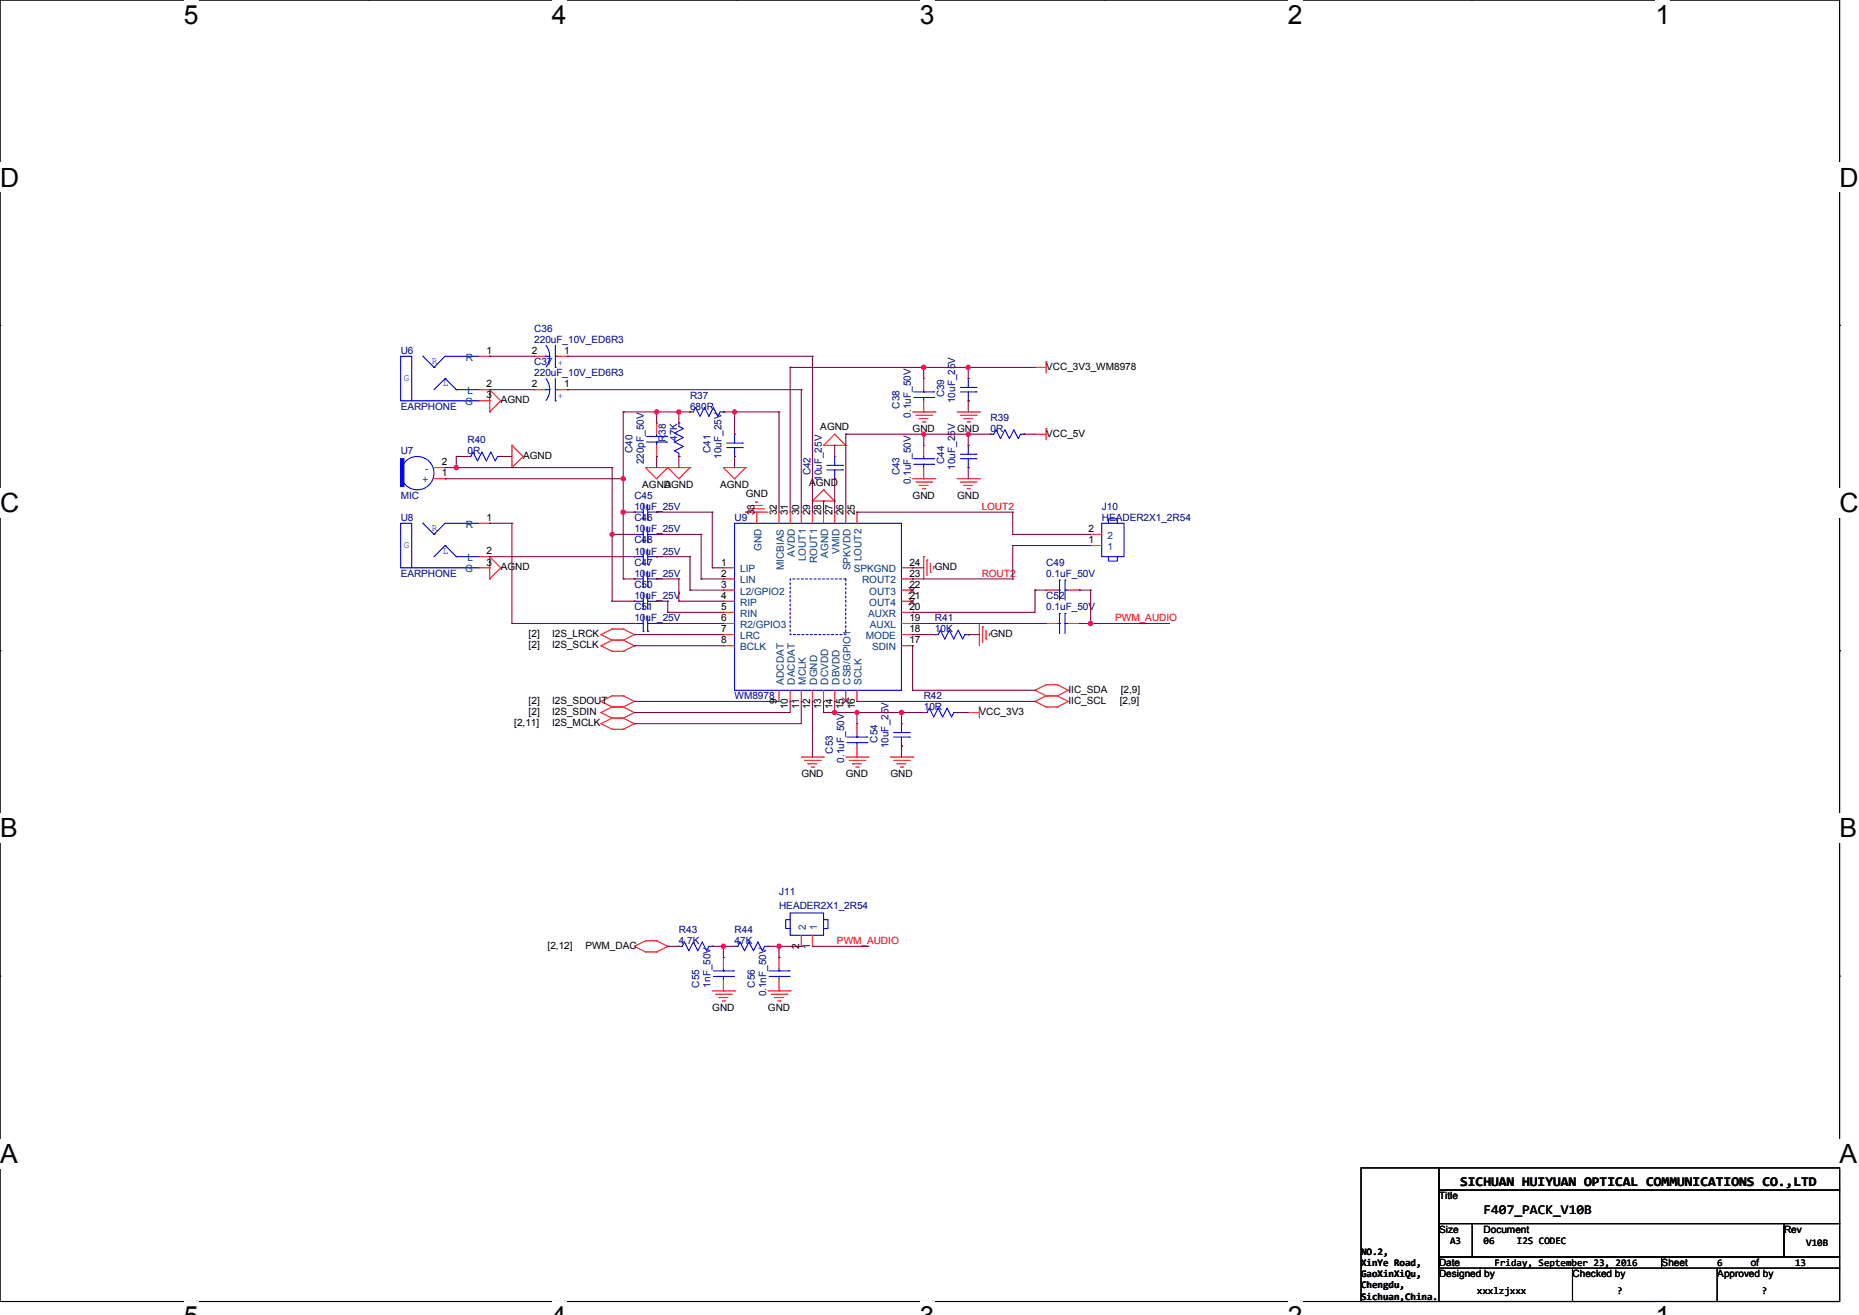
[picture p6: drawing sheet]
<svg xmlns="http://www.w3.org/2000/svg" width="297mm" height="210mm" viewBox="0 0 297 210" stroke-linecap="round" stroke-linejoin="round" font-family="sans-serif">
<path d="M0 0h293.9v207.8h-293.9z" fill="none" stroke="#000" stroke-width=".17"/>
<g fill="#fff">
<path d="M29.4 0h2.3v4.7h-2.3z"/>
<path d="M29.4 207.8h2.3v2.2h-2.3z"/>
</g>
<path d="M58.8 0h.1M58.8 207.8h.1" fill="none" stroke="#000" stroke-width=".17"/>
<g fill="#fff">
<path d="M88.2 0h2.3v4.7h-2.3z"/>
<path d="M88.2 207.8h2.3v2.2h-2.3z"/>
</g>
<path d="M117.6 0h.1M117.6 207.8h.1" fill="none" stroke="#000" stroke-width=".17"/>
<g fill="#fff">
<path d="M146.9 0h2.4v4.7h-2.4z"/>
<path d="M146.9 207.8h2.4v2.2h-2.4z"/>
</g>
<path d="M176.3 0h.1M176.3 207.8h.1" fill="none" stroke="#000" stroke-width=".17"/>
<g fill="#fff">
<path d="M205.7 0h2.4v4.7h-2.4z"/>
<path d="M205.7 207.8h2.4v2.2h-2.4z"/>
</g>
<path d="M235.1 0h.1M235.1 207.8h.1" fill="none" stroke="#000" stroke-width=".17"/>
<g fill="#fff">
<path d="M264.5 0h2.4v4.7h-2.4z"/>
<path d="M264.5 207.8h2.4v2.2h-2.4z"/>
<path d="M0 26h3.1v4.7h-3.1z"/>
<path d="M293.9 26h3.1v4.7h-3.1z"/>
<path d="M0 77.9h3.1v4.8h-3.1z"/>
<path d="M293.9 77.9h3.1v4.8h-3.1z"/>
</g>
<path d="M0 52h.1M293.9 52h.1" fill="none" stroke="#000" stroke-width=".17"/>
<g fill="#fff">
<path d="M0 129.9h2.8v4.7h-2.8z"/>
<path d="M293.9 129.9h2.8v4.7h-2.8z"/>
</g>
<path d="M0 103.9h.1M293.9 103.9h.1" fill="none" stroke="#000" stroke-width=".17"/>
<g fill="#fff">
<path d="M0 181.9h2.8v4.7h-2.8z"/>
<path d="M293.9 181.9h2.8v4.7h-2.8z"/>
</g>
<g fill="none" stroke="#000" stroke-width=".17">
<path d="M0 155.9h.1M293.9 155.9h.1M217.4 186.5h12.5v21.3h-12.5zM229.9 186.5h64v3.6h-64zM229.9 190.1h64v5.3h-64zM229.9 195.4h5.3v5.3h-5.3zM235.2 195.4h49.8v5.3h-49.8zM285 195.4h8.9v5.3h-8.9zM229.9 200.7h35.6v1.8h-35.6zM251.2 207.8h.1M251.2 202.5v5.3M265.5 200.7h28.4v1.8h-28.4z"/>
<path d="M274.3 207.8h.1M274.3 202.5v5.3M293.9 202.5v5.3h-64"/>
</g>
<g fill="none" stroke="#f00" stroke-width=".17">
<path d="M76.5 56.9h1.7M78.2 56.9h.1M85.3 56.9h.1M85.3 56.9h1.8M88.9 56.9h1.8M90.7 56.9h.1M165.4 58.7h.1M165.4 58.7h1.7M167.1 57.8h.1M167.1 57.8v1.8M69.3 76.5h1.8M69.3 74.7h1.8"/>
<path d="M71.1 76.5h.1M71.1 74.7h.1M74.7 72.9h.1M76.5 62.2h1.7M76.5 64h1.7M78.2 62.2h.1M78.2 65.8h.1M78.2 64h.1M78.2 62.2v3.6M78.2 62.2l1.8 1.8M80 64h.1M80 72.9h.1"/>
<path d="M80 64l-1.8 1.8M81.8 71.1h.1M81.8 74.7h.1M81.8 71.1v3.6M81.8 71.1l1.8 1.8M83.6 72.9h.1M83.6 72.9l-1.8 1.8M85.3 62.2h.1M85.3 62.2h1.8M88.9 62.2h1.8M90.7 62.2h.1M103.1 74.7h.1"/>
<path d="M103.1 74.7h7.1M103.1 74.7l1.8 1.8M104.9 76.5h.1M104.9 67.6h.1M104.9 72.9h.1M104.9 67.6v1.7M104.9 71.1v1.8M106.7 74.7h.1M106.7 74.7l-1.8 1.8M106.7 74.7l1.8 1.8M108.5 76.5h.1M108.5 72.9h.1"/>
<path d="M108.5 67.6h.1M110.2 74.7h.1M110.2 65.8h.1M110.2 74.7l-1.7 1.8M115.6 74.7h.1M115.6 65.8h.1M115.6 74.7h3.5M115.6 74.7l1.7 1.8M117.3 76.5h.1M117.3 69.3h.1M117.3 72.9h.1M119.1 74.7h.1"/>
<path d="M119.1 74.7l-1.8 1.8M131.6 71.1h.1M131.6 78.2h.1M131.6 71.1h3.5M131.6 78.2l-1.8 1.8M131.6 78.2l1.7 1.8M133.3 69.3h.1M133.3 72.9h.1M133.3 76.5h.1M133.3 69.3l-1.7 1.8M133.3 69.3l1.8 1.8M135.1 71.1h.1"/>
<path d="M145.8 76.5h3.6M145.8 65.8h3.6M146.3 77h2.5M146.3 66.3h2.5M146.9 77.5h.1M146.9 66.9h.1M146.9 77.5h1.4M146.9 66.9h1.4M147.4 78.1h.4M147.4 67.4h.4M147.6 71.1h.1M147.6 76.5h.1"/>
<path d="M147.6 60.5h.1M147.6 65.8h.1M147.6 60.5v1.7M147.6 64v1.8M147.6 71.1v1.8M147.6 74.7v1.8M147.8 78.1h.1M147.8 67.4h.1M148.8 77h.1M148.8 66.3h.1M149.4 76.5h.1M149.4 65.8h.1"/>
<path d="M152.9 76.5h3.6M152.9 65.8h3.6M153.4 77h2.5M153.4 66.3h2.5M154 77.5h.1M154 66.9h.1M154 77.5h1.4M154 66.9h1.4M154.5 78.1h.4M154.5 67.4h.4M154.7 60.5h.1M154.7 64h.1"/>
<path d="M154.7 71.1h.1M154.7 74.7h.1M154.9 78.1h.1M154.9 67.4h.1M155.9 77h.1M155.9 66.3h.1M156.5 76.5h.1M156.5 65.8h.1M158.2 69.3h.1M163.6 69.3h.1M165.4 69.3h.1M165.4 69.3h1.7"/>
<path d="M167.1 68.5h.1M167.1 68.5v1.7M76.5 90.7h1.7M76.5 83.6h1.7M76.5 88.9h1.7M78.2 88.9h.1M78.2 92.5h.1M78.2 83.6h.1M78.2 90.7h.1M78.2 88.9v3.6M78.2 88.9l1.8 1.8M80 90.7h.1"/>
<path d="M80 90.7l-1.8 1.8M101.3 88.9h.1M101.3 99.6h.1M101.3 92.5h.1M101.3 96h.1M101.3 85.3h.1M101.3 81.8h.1M104.9 88.9h.1M104.9 99.6h.1M104.9 92.5h.1M104.9 96h.1M104.9 85.3h.1"/>
<path d="M104.9 81.8h.1M115.6 90.7h.1M115.6 92.5h.1M115.6 94.2h.1M115.6 96h.1M115.6 97.8h.1M115.6 99.6h.1M115.6 94.2h1.7M115.6 90.7h1.7M115.6 92.5h1.7M115.6 96h1.7M115.6 97.8h1.7"/>
<path d="M115.6 99.6h1.7M119.1 81.8h.1M119.1 81.8h3.6M119.7 81.3h.1M119.7 81.3h2.5M120.2 80.7h1.4M120.7 80.2h.1M120.7 80.2h.4M120.9 81.8h.1M120.9 81.8v1.8M121.6 80.7h.1M124.5 81.8h.1"/>
<path d="M124.5 81.8v1.8M126.2 81.8h.1M126.2 81.8v1.8M128 81.8h.1M128 81.8v1.8M129.8 80h.1M129.8 81.8h.1M129.8 80h3.5M129.8 81.8v1.8M131.6 81.8h.1M131.6 81.8v1.8M133.3 80h.1"/>
<path d="M133.3 81.8h.1M133.3 81.8v1.8M135.1 81.8h.1M135.1 81.8v1.8M136.9 81.8h.1M136.9 81.8v1.8M144 94.2h1.8M144 90.7h1.8M144 92.5h1.8M144 96h1.8M144 97.8h1.8M144 99.6h1.8"/>
<path d="M145.8 99.6h.1M145.8 97.8h.1M145.8 96h.1M145.8 94.2h.1M145.8 92.5h.1M145.8 90.7h.1M147.6 88.9h.1M147.6 88.9v3.6M148.1 89.4h.1M148.1 89.4v2.5M148.6 91.4h.1M148.6 90v1.4"/>
<path d="M149.2 90.5h.1M149.2 90.5v.4M156.5 99.6h.1M156.5 99.6v3.5M167.1 94.2h.1M167.1 99.6h.1M167.1 94.2h1.8M167.1 99.6h1.8M170.7 94.2h1.8M170.7 99.6h1.8M172.5 94.2h.1M172.5 99.6h.1"/>
<path d="M174.2 87.1h.1M174.2 85.3h.1M174.2 87.1h1.8M174.2 85.3h1.8M96 101.3h.1M96 103.1h.1M96 112h.1M96 113.8h.1M96 115.6h.1M96 101.3l1.8 .9M96 103.1l1.8 .9M96 112l1.8 .9"/>
<path d="M96 113.8l1.8 .9M96 115.6l1.8 .9M97.8 100.5h.1M97.8 102.2h.1M97.8 104h.1M97.8 111.1h.1M97.8 112.9h.1M97.8 114.7h.1M97.8 116.5h.1M97.8 100.5l-1.8 .8M97.8 100.5h1.8M97.8 102.2h1.8"/>
<path d="M97.8 111.1h1.8M97.8 112.9h1.8M97.8 102.2l-1.8 .9M97.8 104h1.8M97.8 111.1l-1.8 .9M97.8 112.9l-1.8 .9M97.8 114.7h1.8M97.8 114.7l-1.8 .9M97.8 116.5h1.8M99.6 100.5h.1M99.6 102.2h.1M99.6 104h.1"/>
<path d="M99.6 111.1h.1M99.6 112.9h.1M99.6 114.7h.1M99.6 116.5h.1M99.6 100.5l1.7 .8M99.6 102.2l1.7 .9M99.6 111.1l1.7 .9M99.6 112.9l1.7 .9M99.6 114.7l1.7 .9M101.3 101.3h.1M101.3 103.1h.1M101.3 112h.1"/>
<path d="M101.3 113.8h.1M101.3 115.6h.1M101.3 101.3l-1.7 .9M101.3 103.1l-1.7 .9M101.3 112l-1.7 .9M101.3 113.8l-1.7 .9M101.3 115.6l-1.7 .9M115.6 101.3h.1M115.6 103.1h.1M115.6 101.3h1.7M115.6 103.1h1.7M124.5 112h.1"/>
<path d="M124.5 110.2v1.8M126.2 112h.1M126.2 110.2v1.8M128 112h.1M128 110.2v1.8M129.8 112h.1M129.8 110.2v1.8M131.6 112h.1M131.6 110.2v1.8M133.3 112h.1M133.3 110.2v1.8M135.1 112h.1"/>
<path d="M135.1 110.2v1.8M136.9 112h.1M136.9 115.6h.1M136.9 110.2v1.8M136.9 115.6v1.7M136.9 119.1v1.8M144 115.6h.1M144 119.1h.1M144 101.3h1.8M144 103.1h1.8M145.8 103.1h.1M145.8 101.3h.1"/>
<path d="M147.6 113.8h.1M149.4 101.3h.1M152.9 113.8h.1M154.7 113.8h.1M154.7 101.3h.1M154.7 113.8h1.8M156.5 112.9h.1M156.5 112.9v1.8M157 100.1h.1M157 100.1v2.5M157.5 102.1h.1M157.5 100.6v1.5"/>
<path d="M158.1 101.2h.1M158.1 101.2v.3M165.4 110.2h.1M165.4 112h.1M165.4 110.2l1.7 .9M165.4 112l1.7 .9M167.1 111.1h.1M167.1 109.3h.1M167.1 112.9h.1M167.1 111.1h1.8M167.1 109.3l-1.7 .9M167.1 109.3h1.8"/>
<path d="M167.1 112.9h1.8M167.1 111.1l-1.7 .9M168.9 111.1h.1M168.9 109.3h.1M168.9 112.9h.1M168.9 109.3l1.8 .9M168.9 111.1l1.8 .9M170.7 110.2h.1M170.7 112h.1M170.7 110.2l-1.8 .9M170.7 112l-1.8 .9M128 120.9h3.6"/>
<path d="M128.5 121.4h2.5M129.1 122h.1M129.1 122h1.4M129.6 122.5h.4M130 122.5h.1M131 121.4h.1M131.6 120.9h.1M135.1 120.9h3.6M135.7 121.4h2.5M136.2 122h.1M136.2 122h1.4M136.7 122.5h.4"/>
<path d="M136.9 120.9h.1M137.1 122.5h.1M138.2 121.4h.1M138.7 120.9h.1M142.2 120.9h3.6M142.8 121.4h2.5M143.3 122h.1M143.3 122h1.4M143.8 122.5h.4M144.2 122.5h.1M145.3 121.4h.1M145.8 120.9h.1"/>
<path d="M101.3 151.1h.1M101.3 151.1l1.8 .9M103.1 150.2h.1M103.1 152h.1M103.1 150.2l-1.8 .9M103.1 150.2h1.8M103.1 152h1.8M104.9 150.2h.1M104.9 152h.1M104.9 150.2l1.8 .9M106.7 151.1h.1M106.7 151.1l-1.8 .9"/>
<path d="M108.5 151.1h.1M113.8 151.1h.1M113.8 158.2h3.5M114.3 158.8h2.5M114.9 159.3h.1M114.9 159.3h1.4M115.4 159.8h.3M115.6 152.9h.1M115.6 158.2h.1M115.6 152.9v1.8M115.6 156.5v1.7M115.7 159.8h.1"/>
<path d="M116.8 158.8h.1M117.3 158.2h.1M117.3 151.1h.1M122.7 151.1h.1M122.7 158.2h3.5M123.2 158.8h2.5M123.8 159.3h.1M123.8 159.3h1.4M124.3 159.8h.3M124.5 152.9h.1M124.5 158.2h.1M124.5 152.9v1.8"/>
<path d="M124.5 156.5v1.7M124.6 159.8h.1M125.7 158.8h.1M126.2 158.2h.1M128 151.1h.1M128 149.4v1.7M129.8 151.1h.1M129.8 149.4v1.7"/>
</g>
<g fill="none" stroke="#00f" stroke-width=".17">
<path d="M64 56.9h1.8v7.1h-1.8zM67.6 56.9h.1M67.6 56.9l1.7 1.8M69.3 58.7h.1M76.5 56.9h-5.4l-1.8 1.8M87.1 56.9h.1M87.1 56.9h.7M87.2 55.2l.5 1 .1 .7M87.8 56.9l-.2 1.1-.4 .6M88.7 58.7h.1M88.7 56.9h.2M88.7 55.1v3.6"/>
<path d="M88.9 56.9h.1M65.8 64h10.7M71.1 60.5h.1M71.1 60.5l1.8 1.7M71.1 60.5l-1.8 1.7M72.9 62.2h.1M72.9 62.2h3.6M74.7 72.9h.1M74.7 72.9h.5l.4-.7 .7 1.4 .7-1.4 .7 1.4 .7-1.4 .7 1.4 .4-.7h.5M76.5 64h.1M76.5 62.2h.1M80 72.9h.1"/>
<path d="M87.1 62.2h.1M87.1 62.2h.7M87.2 60.5l.5 1 .1 .7M87.8 62.2l-.2 1.1-.4 .7M88.7 64h.1M88.7 62.2h.2M88.7 60.5v3.5M88.9 62.2h.1M103.3 70.6h3.2M103.3 69.7h3.2M104.9 69.7h.1M104.9 70.6h.1"/>
<path d="M104.9 69.3v.4M104.9 70.6v.5M106.5 70.6h.1M106.5 69.7h.1M108.5 72.9h.1M108.5 67.6h.1M108.5 67.6v.5l.7 .4-1.5 .7 1.5 .7-1.5 .7 1.5 .7-1.5 .7 .8 .4v.5M110.2 65.8h.1M110.2 65.8h.6l.3-.7 .7 1.4 .7-1.4 .8 1.4 .7-1.4 .7 1.4 .3-.7h.6M115.6 65.8h.1M116.1 71.5h2.5M116.1 70.8h2.5"/>
<path d="M117.3 69.3h.1M117.3 72.9h.1M117.3 69.3v1.5M117.3 71.5v1.4M118.6 71.5h.1M118.6 70.8h.1M132.1 75h2.5M132.1 74.3h2.5M133.3 72.9h.1M133.3 76.5h.1M133.3 72.9v1.4M133.3 75v1.5"/>
<path d="M134.6 75h.1M134.6 74.3h.1M146 62.6h3.2M146 74.1h3.2M146 73.3h3.2M146 63.5h3.2M147.6 73.3h.1M147.6 74.1h.1M147.6 62.6h.1M147.6 63.5h.1M147.6 62.2v.4M147.6 63.5v.5"/>
<path d="M147.6 72.9v.4M147.6 74.1v.6M149.2 74.1h.1M149.2 73.3h.1M149.2 63.5h.1M149.2 62.6h.1M153.4 62.6h2.5M153.4 61.9h2.5M153.4 73.3h2.5M153.4 72.5h2.5M154.7 60.5h.1M154.7 64h.1"/>
<path d="M154.7 71.1h.1M154.7 74.7h.1M154.7 60.5v1.4M154.7 62.6v1.4M154.7 71.1v1.4M154.7 73.3v1.4M155.9 62.6h.1M155.9 61.9h.1M155.9 73.3h.1M155.9 72.5h.1M158.2 69.3h.1M158.2 69.3h.6l.3-.7 .7 1.5 .7-1.5 .8 1.5 .7-1.5 .7 1.5 .3-.8h.6"/>
<path d="M163.6 69.3h.1M64 83.6h1.8v7.1h-1.8zM65.8 90.7h10.7M67.6 83.6h.1M67.6 83.6l1.7 1.7M69.3 85.3h.1M71.1 87.1h.1M71.1 87.1l1.8 1.8M71.1 87.1l-1.8 1.8M72.9 88.9h.1M72.9 88.9h3.6M76.5 90.7h.1"/>
<path d="M76.5 83.6h-5.4l-1.8 1.7M76.5 88.9h.1M101.3 88.9h.1M101.3 99.6h.1M101.3 92.5h.1M101.3 96h.1M101.3 85.3h.1M101.3 81.8h.1M101.3 88.9h1.5M101.3 99.6h1.5M101.3 92.5h1.5M101.3 96h1.5"/>
<path d="M101.3 85.3h1.5M101.3 81.8h1.5M102.8 90.1h.1M102.8 93.7h.1M102.8 97.3h.1M102.8 86.6h.1M102.8 83h.1M102.8 80.5v2.5M102.8 84.1v2.5M102.8 87.7v2.4M102.8 91.2v2.5M102.8 94.8v2.5"/>
<path d="M102.8 98.3v2.5M103.5 90.1h.1M103.5 93.7h.1M103.5 97.3h.1M103.5 86.6h.1M103.5 83h.1M103.5 80.5v2.5M103.5 84.1v2.5M103.5 87.7v2.4M103.5 91.2v2.5M103.5 94.8v2.5M103.5 98.3v2.5"/>
<path d="M103.5 88.9h1.4M103.5 99.6h1.4M103.5 92.5h1.4M103.5 96h1.4M103.5 85.3h1.4M103.5 81.8h1.4M104.9 88.9h.1M104.9 99.6h.1M104.9 92.5h.1M104.9 96h.1M104.9 85.3h.1M104.9 81.8h.1"/>
<path d="M117.3 83.6h26.7v26.6h-26.7zM168.9 94.2h.4M168.9 99.6h.4M169.3 94.2h.1M169.3 92.6h.1M169.3 99.6h.1M169.3 98h.1M169.3 92.6v3.2M169.3 98v3.2M170.2 92.6h.1M170.2 94.2h.1M170.2 98h.1"/>
<path d="M170.2 99.6h.1M170.2 94.2h.5M170.2 92.6v3.2M170.2 98v3.2M170.2 99.6h.5M176 83.6h3.6v5.3h-3.6zM177.1 83.6v-.7h1.4v.7M177.1 88.9v.7h1.4v-.7h.2M102.8 100.8h.1M103.5 100.8h.1M135.3 118.6h3.2M135.3 117.7h3.2"/>
<path d="M136.9 117.7h.1M136.9 118.6h.1M136.9 117.3v.4M136.9 118.6v.5M138.5 118.6h.1M138.5 117.7h.1M142.8 117.7h2.5M142.8 117h2.5M144 115.6h.1M144 119.1h.1M144 115.6v1.4M144 117.7v1.4"/>
<path d="M145.3 117.7h.1M145.3 117h.1M147.6 113.8h.1M147.6 113.8h.5l.4-.7 .7 1.4 .7-1.4 .7 1.4 .7-1.4 .7 1.4 .4-.7h.5M149.4 101.3h.1M149.4 101.3h.5l.3-.7 .8 1.5 .7-1.5 .7 1.5 .7-1.5 .7 1.5 .4-.8h.5M152.9 113.8h.1M154.7 101.3h.1M108.5 151.1h.1M108.5 151.1h.5l.3-.7 .8 1.4 .7-1.4 .7 1.4 .7-1.4 .7 1.4 .4-.7h.5M113.8 151.1h.1M114 155.9h3.2"/>
<path d="M114 155h3.2M115.6 155h.1M115.6 155.9h.1M115.6 154.7v.3M115.6 155.9v.6M117.2 155.9h.1M117.2 155h.1M117.3 151.1h.1M117.3 151.1h.6l.3-.7 .7 1.4 .8-1.4 .7 1.4 .7-1.4 .7 1.4 .4-.7h.5M122.7 151.1h.1M122.9 155.9h3.2M122.9 155h3.2"/>
<path d="M124.5 155h.1M124.5 155.9h.1M124.5 154.7v.3M124.5 155.9v.6M126.1 155.9h.1M126.1 155h.1M126.2 145.8h5.4v3.6h-5.4zM126.2 146.9h-.7v1.4h.7M131.6 146.7v.2h.7v1.4h-.7"/>
<circle cx="66.7" cy="75.6" r="2.66"/>
</g>
<path d="M126.2 92.5h8.9v8.8h-8.9z" fill="none" stroke="#00f" stroke-width=".17" stroke-dasharray=".3 .3"/>
<path d="M145.2 96.6h.1M145.2 94.8h.1M145.2 95.5l1 1.1M145.2 93.8l1 1M146.2 96.6h.1M146.2 94.8h.1M146.2 95.5l-1 1.1M146.2 93.8l-1 1M134.6 112.5h.1M134.6 111.4l1 1.1M135.6 112.5h.1M135.6 111.4l-1 1.1" fill="none" stroke="#804000" stroke-width=".16"/>
<path d="M64 73.3h.5v4.4h-.5z" fill-rule="evenodd" fill="#00f" stroke="#00f" stroke-width=".17"/>
<g fill="none" stroke="#800040" stroke-width=".17">
<path d="M78.2 56.9h.1M78.2 56.9h7.1M90.7 56.9h.1M90.7 56.9h39.1M126.2 58.7h.1M126.2 58.7v23.1M126.2 58.7h39.2M129.8 56.9h.1M129.8 56.9v24.9M147.6 58.7h.1M147.6 58.7v1.8M154.7 58.7h.1"/>
<path d="M154.7 58.7v1.8M71.1 76.5h.1M71.1 74.7h.1M71.1 76.5h28.5M71.1 74.7h26.7M72.9 72.9h.1M72.9 74.7h.1M72.9 72.9h1.8M72.9 72.9v1.8M78.2 62.2h.1M78.2 62.2h7.1M80 72.9h.1"/>
<path d="M80 72.9h1.8M90.7 62.2h.1M90.7 62.2h37.3M97.8 74.7h.1M97.8 74.7v21.3M99.6 76.5h.1M99.6 65.8h.1M99.6 65.8v26.7M99.6 65.8h10.6M104.9 72.9h.1M104.9 65.8h.1M104.9 65.8v1.8"/>
<path d="M104.9 72.9v1.8M108.5 65.8h.1M108.5 72.9h.1M108.5 65.8v1.8M108.5 72.9v1.8M115.6 65.8h.1M115.6 65.8h8.9M117.3 65.8h.1M117.3 72.9h.1M117.3 65.8v3.5M117.3 72.9v1.8M124.5 65.8h.1"/>
<path d="M124.5 65.8v16M128 62.2h.1M128 62.2v19.6M133.3 76.5h.1M133.3 71.1h.1M133.3 71.1v1.8M133.3 76.5v5.3M135.1 69.3h.1M135.1 69.3h23.1M135.1 69.3v12.5M147.6 69.3h.1M147.6 69.3v1.8"/>
<path d="M154.7 69.3h.1M154.7 74.7h.1M154.7 64h.1M154.7 64v1.8M154.7 69.3v1.8M154.7 74.7v1.8M163.6 69.3h.1M163.6 69.3h1.8M78.2 88.9h.1M78.2 83.6h.1M78.2 88.9h23.1M78.2 83.6h3.6"/>
<path d="M81.8 99.6h.1M81.8 83.6h.1M81.8 99.6h19.5M81.8 83.6v16M97.8 96h.1M97.8 85.3h.1M97.8 96h3.5M97.8 85.3h3.5M99.6 92.5h.1M99.6 81.8h.1M99.6 81.8h1.7M99.6 92.5h1.7"/>
<path d="M104.9 99.6h.1M104.9 96h.1M104.9 92.5h.1M104.9 88.9h.1M104.9 85.3h.1M104.9 81.8h.1M104.9 81.8h8.9M104.9 92.5h3.6M104.9 99.6h10.7M104.9 96h1.8M104.9 88.9h5.3M104.9 85.3h7.1"/>
<path d="M106.7 97.8h.1M106.7 96h.1M106.7 97.8h8.9M106.7 96v1.8M108.5 92.5h.1M108.5 96h.1M108.5 96h7.1M108.5 92.5v3.5M110.2 94.2h.1M110.2 88.9h.1M110.2 94.2h5.4M110.2 88.9v5.3"/>
<path d="M112 92.5h.1M112 85.3h.1M112 92.5h3.6M112 85.3v7.2M113.8 90.7h.1M113.8 81.8h.1M113.8 90.7h1.8M113.8 81.8v8.9M131.6 80h.1M131.6 80v1.8M136.9 81.8h.1M136.9 81.8h24.9"/>
<path d="M145.8 92.5h.1M145.8 90.7h.1M145.8 97.8h.1M145.8 99.6h.1M145.8 92.5h16M145.8 90.7h1.8M145.8 99.6h21.3M161.8 85.3h.1M161.8 81.8h.1M161.8 87.1h.1M161.8 92.5h.1M161.8 85.3h12.4"/>
<path d="M161.8 81.8v3.5M161.8 87.1v5.4M161.8 87.1h12.4M165.4 94.2h.1M165.4 94.2v3.6h-19.6M165.4 94.2h1.7M172.5 94.2h.1M172.5 99.6h.1M172.5 99.6h14.2M172.5 94.2h1.7M174.2 94.2h.1M174.2 94.2v5.4"/>
<path d="M186.7 99.6h.1M101.3 112h.1M101.3 103.1h.1M101.3 101.3h.1M101.3 113.8h.1M101.3 115.6h.1M101.3 112h23.2M101.3 101.3h14.3M101.3 103.1h14.3M126.2 112h.1M126.2 112v1.8h-24.9M128 112h.1"/>
<path d="M128 112v3.6h-26.7M129.8 112h.1M129.8 112v8.9M131.6 112h.1M131.6 113.8h.1M131.6 112v1.8M131.6 113.8h16M133.3 112h.1M133.3 113.8h.1M133.3 112v1.8M136.9 112h.1M136.9 113.8h.1"/>
<path d="M136.9 112h28.5M136.9 113.8v1.8M144 113.8h.1M144 119.1h.1M144 113.8v1.8M144 119.1v1.8M145.8 103.1h.1M145.8 110.2h.1M145.8 101.3h.1M145.8 103.1v7.1M145.8 110.2h19.6M145.8 101.3h3.6"/>
<path d="M152.9 113.8h.1M152.9 113.8h1.8M154.7 101.3h.1M154.7 101.3h1.8M106.7 151.1h.1M106.7 151.1h1.8M113.8 151.1h3.5M115.6 151.1h.1M115.6 152.9h.1M115.6 151.1v1.8M122.7 151.1h5.3M124.5 151.1h.1"/>
<path d="M124.5 152.9h.1M124.5 151.1v1.8M128 151.1h.1M129.8 151.1h8.9M138.7 151.1h.1"/>
</g>
<g fill="#f0f" stroke="#f0f" stroke-width=".17">
<circle cx="147.6" cy="69.3" r=".35"/>
<circle cx="154.7" cy="69.3" r=".35"/>
<circle cx="174.2" cy="99.6" r=".35"/>
<circle cx="133.3" cy="113.8" r=".35"/>
<circle cx="136.9" cy="113.8" r=".35"/>
<circle cx="144" cy="113.8" r=".35"/>
<circle cx="99.6" cy="81.8" r=".35"/>
<circle cx="99.6" cy="76.4" r=".35"/>
<circle cx="97.8" cy="85.3" r=".35"/>
<circle cx="108.5" cy="65.8" r=".35"/>
<circle cx="117.3" cy="65.8" r=".35"/>
<circle cx="104.9" cy="65.8" r=".35"/>
<circle cx="72.9" cy="74.7" r=".35"/>
<circle cx="147.6" cy="58.7" r=".35"/>
<circle cx="154.7" cy="58.7" r=".35"/>
<circle cx="115.6" cy="151.1" r=".35"/>
<circle cx="124.5" cy="151.1" r=".35"/>
</g>
<g font-size="4.2">
<text x="29.4" y="3.8">5</text>
<text x="88.2" y="3.8">4</text>
<text x="147" y="3.8">3</text>
<text x="205.7" y="3.8">2</text>
<text x="264.5" y="3.8">1</text>
<text x="0" y="29.8">D</text>
<text x="293.9" y="29.8">D</text>
<text x="0" y="81.8">C</text>
<text x="293.9" y="81.8">C</text>
<text x="0" y="133.7">B</text>
<text x="293.9" y="133.7">B</text>
<text x="0" y="185.7">A</text>
<text x="293.9" y="185.7">A</text>
</g>
<g font-size="2.1">
<text x="233.3" y="189.4">SICHUAN HUIYUAN OPTICAL COMMUNICATIONS CO.,LTD</text>
<text x="237" y="193.8">F407_PACK_V10B</text>
</g>
<g font-size="1.6" fill="#000080">
<text x="85.4" y="53">C36</text>
<text x="64" y="56.6">U6</text>
<text x="85.4" y="54.8">220uF_10V_ED6R3</text>
<text x="85.4" y="58.3">C37</text>
<text x="64" y="65.4">EARPHONE</text>
<text x="85.4" y="60.1">220uF_10V_ED6R3</text>
<text x="110.2" y="63.7">R37</text>
<text x="110.2" y="65.4">680R</text>
<text x="143.7" y="65.3" transform="rotate(-90 143.7 65.3)">C38</text>
<text x="150.8" y="63.5" transform="rotate(-90 150.8 63.5)">C39</text>
<text x="152.6" y="64.4" transform="rotate(-90 152.6 64.4)">10uF_25V</text>
<text x="74.7" y="70.8">R40</text>
<text x="106.4" y="70.6" transform="rotate(-90 106.4 70.6)">R38</text>
<text x="108.2" y="70.4" transform="rotate(-90 108.2 70.4)">47K</text>
<text x="145.5" y="66.7" transform="rotate(-90 145.5 66.7)">0.1uF_50V</text>
<text x="158.3" y="67.2">R39</text>
<text x="158.3" y="69">0R</text>
<text x="64" y="72.6">U7</text>
<text x="74.7" y="72.6">0R</text>
<text x="101.1" y="72.4" transform="rotate(-90 101.1 72.4)">C40</text>
<text x="102.8" y="74.1" transform="rotate(-90 102.8 74.1)">220pF_50V</text>
<text x="113.5" y="72.4" transform="rotate(-90 113.5 72.4)">C41</text>
<text x="115.3" y="73.3" transform="rotate(-90 115.3 73.3)">10uF_25V</text>
<text x="129.5" y="75.9" transform="rotate(-90 129.5 75.9)">C42</text>
<text x="131.3" y="76.8" transform="rotate(-90 131.3 76.8)">10uF_25V</text>
<text x="143.7" y="75.9" transform="rotate(-90 143.7 75.9)">C43</text>
<text x="145.5" y="77.3" transform="rotate(-90 145.5 77.3)">0.1uF_50V</text>
<text x="150.8" y="74.1" transform="rotate(-90 150.8 74.1)">C44</text>
<text x="152.6" y="75" transform="rotate(-90 152.6 75)">10uF_25V</text>
<text x="64" y="83.2">U8</text>
<text x="64" y="79.7">MIC</text>
<text x="101.4" y="83.2">C46</text>
<text x="101.4" y="79.7">C45</text>
<text x="101.4" y="81.4">10uF_25V</text>
<text x="117.4" y="83.2">U9</text>
<text x="176" y="81.4">J10</text>
<text x="176" y="83.2">HEADER2X1_2R54</text>
<text x="101.4" y="86.8">C48</text>
<text x="101.4" y="88.6">10uF_25V</text>
<text x="101.4" y="85">10uF_25V</text>
<text x="64" y="92.1">EARPHONE</text>
<text x="101.4" y="90.3">C47</text>
<text x="101.4" y="92.1">10uF_25V</text>
<text x="101.4" y="93.9">C50</text>
<text x="101.4" y="95.7">10uF_25V</text>
<text x="167.1" y="90.3">C49</text>
<text x="167.1" y="92.1">0.1uF_50V</text>
<text x="167.1" y="95.7">C52</text>
<text x="101.4" y="97.5">C51</text>
<text x="101.4" y="99.2">10uF_25V</text>
<text x="149.4" y="99.2">R41</text>
<text x="149.4" y="101">10K</text>
<text x="167.1" y="97.5">0.1uF_50V</text>
<text x="117.4" y="111.7">WM8978</text>
<text x="147.6" y="111.7">R42</text>
<text x="147.6" y="113.5">10R</text>
<text x="140.2" y="118.6" transform="rotate(-90 140.2 118.6)">C54</text>
<text x="142" y="119.5" transform="rotate(-90 142 119.5)">10uF_25V</text>
<text x="133.1" y="120.4" transform="rotate(-90 133.1 120.4)">C53</text>
<text x="134.8" y="121.8" transform="rotate(-90 134.8 121.8)">0.1uF_50V</text>
<text x="124.5" y="143">J11</text>
<text x="108.5" y="149">R43</text>
<text x="117.4" y="149">R44</text>
<text x="124.5" y="145.1">HEADER2X1_2R54</text>
<text x="108.5" y="150.8">4.7K</text>
<text x="117.4" y="150.8">47K</text>
<text x="111.7" y="157.7" transform="rotate(-90 111.7 157.7)">C55</text>
<text x="113.5" y="157.7" transform="rotate(-90 113.5 157.7)">1nF_50V</text>
<text x="120.6" y="157.7" transform="rotate(-90 120.6 157.7)">C56</text>
<text x="122.4" y="159.1" transform="rotate(-90 122.4 159.1)">0.1nF_50V</text>
</g>
<g font-size="1.6" fill="#00f">
<text x="69" y="58.2">R</text>
<text x="64.5" y="60.8">G</text>
<text x="70.8" y="61.7">L</text>
<text x="64.5" y="87.5">G</text>
<text x="69" y="84.8">R</text>
<text x="70.8" y="88.4">L</text>
</g>
<g font-size="1.6" fill="#004080">
<text x="74.4" y="57.6">R</text>
<text x="74.3" y="64.7">G</text>
<text x="74.7" y="62.9">L</text>
<text x="67.5" y="77.2">+</text>
<text x="67.9" y="75.4">-</text>
<text x="74.4" y="84.3">R</text>
<text x="74.7" y="89.6">L</text>
<text x="121.7" y="88" transform="rotate(-90 121.7 88)">GND</text>
<text x="127" y="88.9" transform="rotate(-90 127 88.9)">AVDD</text>
<text x="128.8" y="89.6" transform="rotate(-90 128.8 89.6)">LOUT1</text>
<text x="130.5" y="89.9" transform="rotate(-90 130.5 89.9)">ROUT1</text>
<text x="132.3" y="89.1" transform="rotate(-90 132.3 89.1)">AGND</text>
<text x="134.1" y="88.5" transform="rotate(-90 134.1 88.5)">VMID</text>
<text x="137.7" y="89.6" transform="rotate(-90 137.7 89.6)">LOUT2</text>
<text x="176.9" y="87.8">1</text>
<text x="176.9" y="86.1">2</text>
<text x="74.3" y="91.4">G</text>
<text x="118.2" y="91.4">LIP</text>
<text x="118.2" y="93.2">LIN</text>
<text x="118.2" y="95">L2/GPIO2</text>
<text x="125.2" y="91" transform="rotate(-90 125.2 91)">MICBIAS</text>
<text x="135.9" y="91.1" transform="rotate(-90 135.9 91.1)">SPKVDD</text>
<text x="136.4" y="91.4">SPKGND</text>
<text x="137.7" y="93.2">ROUT2</text>
<text x="138.9" y="95">OUT3</text>
<text x="118.2" y="96.7">RIP</text>
<text x="118.2" y="98.5">RIN</text>
<text x="118.2" y="100.3">R2/GPIO3</text>
<text x="138.7" y="98.5">AUXR</text>
<text x="138.9" y="96.7">OUT4</text>
<text x="139" y="100.3">AUXL</text>
<text x="118.2" y="102.1">LRC</text>
<text x="118.2" y="103.8">BCLK</text>
<text x="138.3" y="102.1">MODE</text>
<text x="139.3" y="103.8">SDIN</text>
<text x="125.2" y="109.3" transform="rotate(-90 125.2 109.3)">ADCDAT</text>
<text x="127" y="109.3" transform="rotate(-90 127 109.3)">DACDAT</text>
<text x="128.8" y="109.3" transform="rotate(-90 128.8 109.3)">MCLK</text>
<text x="130.5" y="109.3" transform="rotate(-90 130.5 109.3)">DGND</text>
<text x="132.3" y="109.3" transform="rotate(-90 132.3 109.3)">DCVDD</text>
<text x="134.1" y="109.3" transform="rotate(-90 134.1 109.3)">DBVDD</text>
<text x="135.9" y="109.3" transform="rotate(-90 135.9 109.3)">CSB/GPIO1</text>
<text x="137.7" y="109.3" transform="rotate(-90 137.7 109.3)">SCLK</text>
<text x="128.8" y="148.5" transform="rotate(-90 128.8 148.5)">2</text>
<text x="130.5" y="148.5" transform="rotate(-90 130.5 148.5)">1</text>
</g>
<g font-size="1.6">
<text x="77.7" y="56.5">1</text>
<text x="85" y="56.5">2</text>
<text x="90.2" y="56.5">1</text>
<text x="167.1" y="59">VCC_3V3_WM8978</text>
<text x="77.7" y="61.9">2</text>
<text x="77.7" y="63.6">3</text>
<text x="80" y="64.4">AGND</text>
<text x="85" y="61.9">2</text>
<text x="90.2" y="61.9">1</text>
<text x="131.1" y="68.6">AGND</text>
<text x="145.8" y="69">GND</text>
<text x="152.9" y="69">GND</text>
<text x="167.1" y="69.7">VCC_5V</text>
<text x="70.6" y="76.1">1</text>
<text x="70.6" y="74.3">2</text>
<text x="83.6" y="73.3">AGND</text>
<text x="102.6" y="77.9">AGND</text>
<text x="106.2" y="77.9">AGND</text>
<text x="115" y="77.9">AGND</text>
<text x="129.3" y="77.5">AGND</text>
<text x="77.7" y="83.2">1</text>
<text x="119.1" y="79.3">GND</text>
<text x="120.5" y="82.3" transform="rotate(-90 120.5 82.3)">33</text>
<text x="124.1" y="82.3" transform="rotate(-90 124.1 82.3)">32</text>
<text x="125.9" y="82.3" transform="rotate(-90 125.9 82.3)">31</text>
<text x="127.7" y="82.3" transform="rotate(-90 127.7 82.3)">30</text>
<text x="129.4" y="82.3" transform="rotate(-90 129.4 82.3)">29</text>
<text x="131.2" y="82.3" transform="rotate(-90 131.2 82.3)">28</text>
<text x="133" y="82.3" transform="rotate(-90 133 82.3)">27</text>
<text x="134.8" y="82.3" transform="rotate(-90 134.8 82.3)">26</text>
<text x="136.5" y="82.3" transform="rotate(-90 136.5 82.3)">25</text>
<text x="145.8" y="79.7">GND</text>
<text x="152.9" y="79.7">GND</text>
<text x="77.7" y="88.5">2</text>
<text x="173.9" y="86.8">1</text>
<text x="173.9" y="85">2</text>
<text x="77.7" y="90.3">3</text>
<text x="80" y="91">AGND</text>
<text x="115.2" y="90.3">1</text>
<text x="115.2" y="92.1">2</text>
<text x="115.2" y="93.9">3</text>
<text x="115.2" y="95.6">4</text>
<text x="145.3" y="95.6">21</text>
<text x="145.3" y="93.9">22</text>
<text x="145.3" y="92.1">23</text>
<text x="145.3" y="90.3">24</text>
<text x="149.4" y="91">GND</text>
<text x="84.5" y="101.7">[2]</text>
<text x="88.2" y="101.7">I2S_LRCK</text>
<text x="115.2" y="97.4">5</text>
<text x="115.2" y="99.2">6</text>
<text x="115.2" y="101">7</text>
<text x="145.3" y="101">18</text>
<text x="145.3" y="99.2">19</text>
<text x="145.3" y="97.4">20</text>
<text x="158.3" y="101.7">GND</text>
<text x="84.5" y="103.5">[2]</text>
<text x="88.2" y="103.5">I2S_SCLK</text>
<text x="115.2" y="102.8">8</text>
<text x="145.3" y="102.8">17</text>
<text x="84.5" y="112.4">[2]</text>
<text x="88.2" y="112.4">I2S_SDOUT</text>
<text x="124.1" y="112.4" transform="rotate(-90 124.1 112.4)">9</text>
<text x="125.9" y="113.3" transform="rotate(-90 125.9 113.3)">10</text>
<text x="127.7" y="113.3" transform="rotate(-90 127.7 113.3)">11</text>
<text x="129.4" y="113.3" transform="rotate(-90 129.4 113.3)">12</text>
<text x="131.2" y="113.3" transform="rotate(-90 131.2 113.3)">13</text>
<text x="133" y="113.3" transform="rotate(-90 133 113.3)">14</text>
<text x="134.8" y="113.3" transform="rotate(-90 134.8 113.3)">15</text>
<text x="136.5" y="113.3" transform="rotate(-90 136.5 113.3)">16</text>
<text x="170.7" y="110.6">IIC_SDA</text>
<text x="170.7" y="112.4">IIC_SCL</text>
<text x="178.9" y="112.4">[2,9]</text>
<text x="179.1" y="110.6">[2,9]</text>
<text x="82.2" y="115.9">[2,11]</text>
<text x="84.5" y="114.2">[2]</text>
<text x="88.2" y="114.2">I2S_SDIN</text>
<text x="88.2" y="115.9">I2S_MCLK</text>
<text x="156.5" y="114.2">VCC_3V3</text>
<text x="128" y="124.1">GND</text>
<text x="135.1" y="124.1">GND</text>
<text x="142.3" y="124.1">GND</text>
<text x="87.5" y="151.5">[2,12]</text>
<text x="93.5" y="151.5">PWM_DAC</text>
<text x="127.7" y="151.5" transform="rotate(-90 127.7 151.5)">2</text>
<text x="129.4" y="151.5" transform="rotate(-90 129.4 151.5)">1</text>
<text x="113.8" y="161.5">GND</text>
<text x="122.7" y="161.5">GND</text>
<text x="229.9" y="191.5">Title</text>
<text x="229.9" y="196.8">Size</text>
<text x="237" y="196.8">Document</text>
<text x="285" y="196.8">Rev</text>
<text x="217.4" y="200.4">NO.2,</text>
<text x="217.4" y="202.2">XinYe Road,</text>
<text x="217.5" y="204">GaoXinXiQu,</text>
<text x="229.9" y="202.2">Date</text>
<text x="229.9" y="204">Designed by</text>
<text x="231.7" y="198.6">A3</text>
<text x="237" y="198.6">06</text>
<text x="238.8" y="202.2">Friday, September 23, 2016</text>
<text x="242.3" y="198.6">I2S CODEC</text>
<text x="251.2" y="204">Checked by</text>
<text x="265.5" y="202.2">Sheet</text>
<text x="274.3" y="202.2">6</text>
<text x="274.4" y="204">Approved by</text>
<text x="279.7" y="202.2">of</text>
<text x="286.8" y="202.2">13</text>
<text x="288.6" y="199">V10B</text>
<text x="217.4" y="205.8">Chengdu,</text>
<text x="217.4" y="207.5">Sichuan,China.</text>
<text x="236" y="206.7">xxxlzjxxx</text>
<text x="258.3" y="206.7">?</text>
<text x="281.5" y="206.7">?</text>
</g>
<g font-size="1.6" fill="#f00">
<text x="156.8" y="81.4">LOUT2</text>
<text x="156.8" y="92.1">ROUT2</text>
<text x="178.2" y="99.2">PWM_AUDIO</text>
<text x="133.7" y="150.7">PWM_AUDIO</text>
</g>
<g font-size="1.5" fill="#00f">
<text x="89.1" y="57.4" transform="rotate(90 89.1 57.4)">+</text>
<text x="89.1" y="62.8" transform="rotate(90 89.1 62.8)">+</text>
</g>
</svg>
